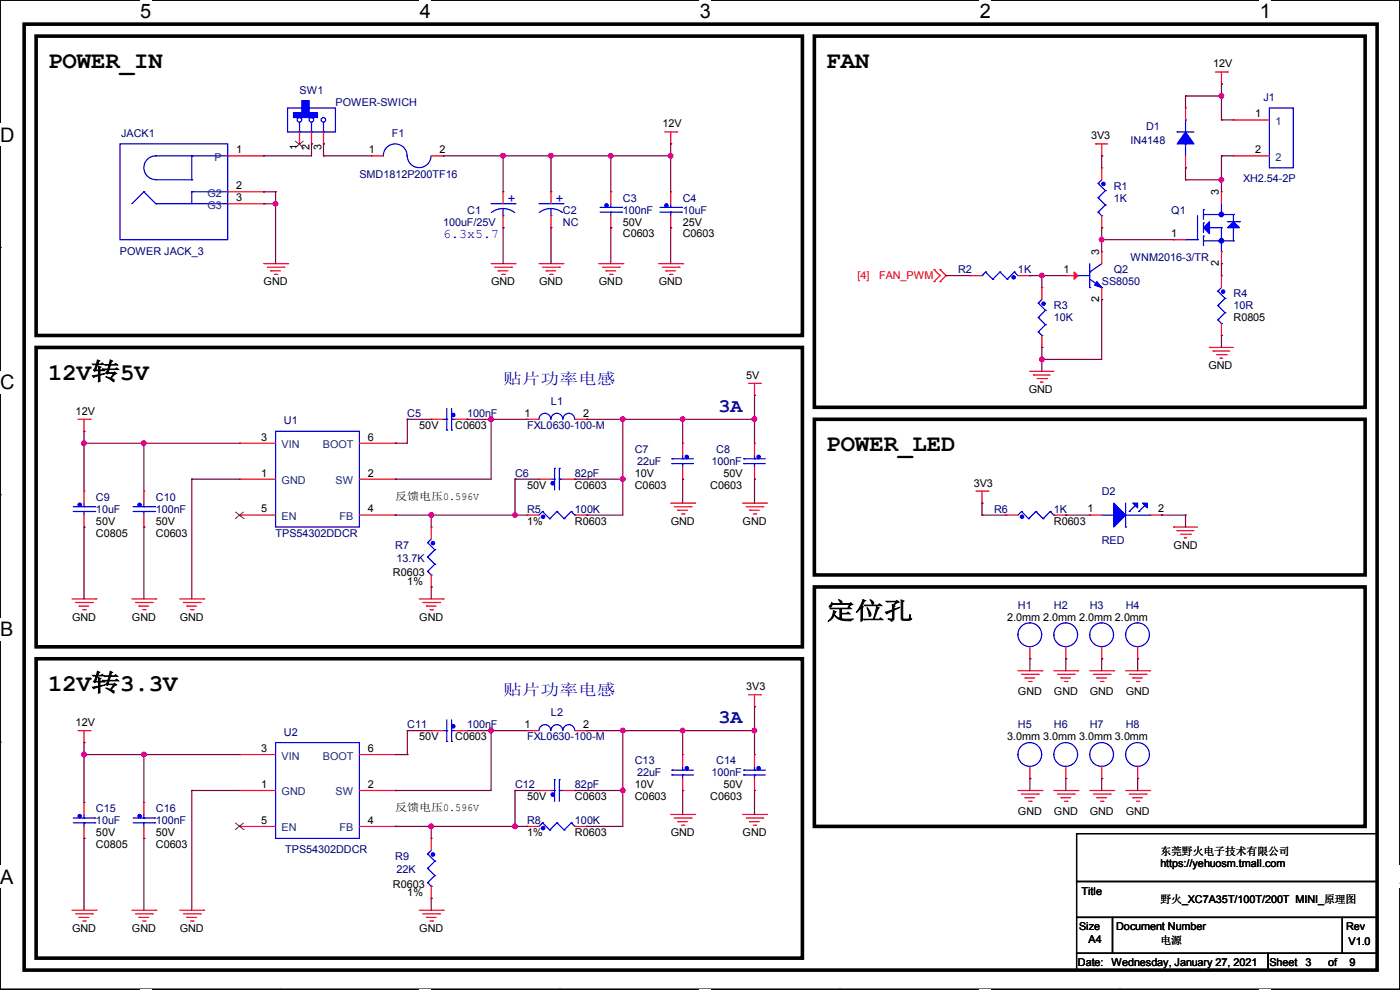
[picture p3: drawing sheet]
<svg xmlns="http://www.w3.org/2000/svg" width="297mm" height="210mm" viewBox="0 0 297 210" stroke-linecap="round" stroke-linejoin="round" font-family="sans-serif">
<path d="M0 0h297v209.8h-297z" fill="none" stroke="#000" stroke-width=".25"/>
<g fill="#fff">
<path d="M29.7 0h2.4v4.8h-2.4z"/>
<path d="M29.7 209.8h2.4v.2h-2.4z"/>
</g>
<path d="M59.4 0h.1M59.4 209.8h.1" fill="none" stroke="#000" stroke-width=".25"/>
<g fill="#fff">
<path d="M89.1 0h2.3v4.8h-2.3z"/>
<path d="M89.1 209.8h2.3v.2h-2.3z"/>
</g>
<path d="M118.8 0h.1M118.8 209.8h.1" fill="none" stroke="#000" stroke-width=".25"/>
<g fill="#fff">
<path d="M148.5 0h2.3v4.8h-2.3z"/>
<path d="M148.5 209.8h2.3v.2h-2.3z"/>
</g>
<path d="M178.2 0h.1M178.2 209.8h.1" fill="none" stroke="#000" stroke-width=".25"/>
<g fill="#fff">
<path d="M207.9 0h2.3v4.8h-2.3z"/>
<path d="M207.9 209.8h2.3v.2h-2.3z"/>
</g>
<path d="M237.6 0h.1M237.6 209.8h.1" fill="none" stroke="#000" stroke-width=".25"/>
<g fill="#fff">
<path d="M267.3 0h2.3v4.8h-2.3z"/>
<path d="M267.3 209.8h2.3v.2h-2.3z"/>
<path d="M0 26.2h3.1v4.8h-3.1z"/>
<path d="M0 78.7h3.1v4.7h-3.1z"/>
</g>
<path d="M0 52.5h.1M297 52.5h.1" fill="none" stroke="#000" stroke-width=".25"/>
<path d="M0 131.1h2.9v4.8h-2.9z" fill="#fff"/>
<path d="M0 104.9h.1M297 104.9h.1" fill="none" stroke="#000" stroke-width=".25"/>
<g fill="#fff">
<path d="M0 183.6h2.9v4.7h-2.9z"/>
<path d="M296.9 183.6h.1v4.7h-.1z"/>
</g>
<path d="M0 157.4h.1M297 157.4h.1M228.4 176.8h63.7v10.2h-63.7zM228.4 187h63.7v7.6h-63.7zM228.4 194.6h7.6v7.6h-7.6zM236 194.6h48.8v7.6h-48.8zM284.8 194.6h7.3v7.6h-7.3zM228.4 202.2h40.6v3.6h-40.6zM269 202.2h23.1v3.6h-23.1z" fill="none" stroke="#000" stroke-width=".25"/>
<path d="M5.1 5.1h287v200.7h-287zM7.7 7.7h162.5v63.5h-162.5zM172.8 7.7h116.8v78.7h-116.8zM7.7 73.7h162.5v63.5h-162.5zM172.8 88.9h116.8v33.1h-116.8zM7.7 139.7h162.5v63.5h-162.5zM172.8 124.5h116.8v50.8h-116.8z" fill="none" stroke="#000" stroke-width=".76"/>
<g fill="none" stroke="#f00" stroke-width=".25">
<path d="M257.9 15.3h2.5M259.1 17.8h.1M259.1 15.3v2.5M260.4 15.3h.1M48.3 33.1h7.6M55.9 33.1h.1M63.5 30.5h.1M63.5 28v2.5M66.1 30.5h.1M66.1 28v2.5M68.6 30.5h.1M68.6 28v2.5"/>
<path d="M78.8 33.1h.1M78.8 33.1h2.5M91.5 33.1h2.5M94 33.1h.1M141 28h2.6M142.3 30.5h.1M142.3 28v2.5M143.6 28h.1M232.5 30.5h.1M232.5 30.5h2.5M233.7 33.1h.1M233.7 35.6h.1"/>
<path d="M233.7 30.5v2.6M233.7 35.6v2.5M251.5 35.6h.1M251.5 22.9h.1M251.5 22.9v2.5M251.5 33.1v2.5M261.7 25.4h.1M261.7 33.1h.1M261.7 25.4h7.6M261.7 33.1h7.6M48.3 40.7h7.6M48.3 43.2h7.6"/>
<path d="M55.9 40.7h.1M55.9 43.2h.1M55.9 55.9h5.1M56.7 56.7h3.5M57.4 57.4h.1M57.4 57.4h2.1M58.2 58.2h.5M58.7 58.2h.1M60.2 56.7h.1M61 55.9h.1M104.2 55.9h5.1M104.9 56.7h3.6"/>
<path d="M105.7 57.4h.1M105.7 57.4h2M106.5 58.2h.5M106.7 40.7h.1M106.7 48.3h.1M106.7 40.7v2.5M106.7 45.8v2.5M107 58.2h.1M108.5 56.7h.1M109.3 55.9h.1M114.3 55.9h5.1M115.1 56.7h3.6"/>
<path d="M115.9 57.4h.1M115.9 57.4h2M116.6 58.2h.5M116.9 40.7h.1M116.9 48.3h.1M116.9 40.7v2.5M116.9 45.8v2.5M117.1 58.2h.1M118.7 56.7h.1M119.4 55.9h.1M127 55.9h5.1M127.8 56.7h3.6"/>
<path d="M128.6 57.4h.1M128.6 57.4h2M129.3 58.2h.5M129.6 40.7h.1M129.6 48.3h.1M129.6 40.7v2.5M129.6 45.8v2.5M129.8 58.2h.1M131.4 56.7h.1M132.1 55.9h.1M139.7 55.9h5.1M140.5 56.7h3.6"/>
<path d="M141.3 57.4h.1M141.3 57.4h2M142 58.2h.5M142.3 40.7h.1M142.3 48.3h.1M142.3 40.7v2.5M142.3 45.8v2.5M142.5 58.2h.1M144.1 56.7h.1M144.8 55.9h.1M198.2 59.7h.1M198.2 57.2h.1"/>
<path d="M198.2 57.2l1.2 1.3-1.2 1.2M199.4 57.2h.1M199.4 59.7h.1M199.4 57.2l1.3 1.3-1.3 1.2M205.8 58.5h.1M205.8 58.5h2.5M215.9 58.5h2.6M218.5 58.5h.1M226.1 58.5h.1M226.1 58.5h2.5M233.7 48.3h.1M233.7 53.4h.1"/>
<path d="M233.7 45.8v2.5M233.7 53.4v2.5M249 50.8h.1M249 50.8h2.5M259.1 58.5h.1M259.1 40.7h.1M259.1 55.9h.1M259.1 40.7v2.5M259.1 53.4v2.5M259.1 58.5v2.5M218.5 78.8h.1M218.5 78.8h5.1"/>
<path d="M219.2 79.5h.1M219.2 79.5h3.6M221 61h.1M221 73.7h.1M221 61v2.5M221 71.2v2.5M233.7 63.5h.1M233.7 61v2.5M256.6 73.7h.1M256.6 73.7h5.1M257.3 74.5h.1M257.3 74.5h3.6"/>
<path d="M258.1 75.2h2M258.9 76h.1M258.9 76h.5M259.1 71.2h.1M259.1 68.6v2.6M260.1 75.2h.1M16.6 88.9h2.5M17.8 91.5h.1M17.8 88.9v2.6M19.1 88.9h.1M50.8 94h.1M50.8 94h7.7"/>
<path d="M76.2 94h7.7M83.9 94h.1M91.5 88.9h.1M91.5 88.9h2.5M96.6 88.9h2.5M99.1 88.9h.1M111.8 88.9h.1M111.8 88.9h2.5M122 88.9h2.5M124.5 88.9h.1M144.8 94h.1M144.8 94v2.6"/>
<path d="M144.8 99.1v2.5M158.8 81.3h2.5M160.1 83.9h.1M160.1 94h.1M160.1 81.3v2.6M160.1 94v2.6M160.1 99.1v2.5M161.3 81.3h.1M220 80.3h2M220.8 81.1h.1M220.8 81.1h.5M222 80.3h.1"/>
<path d="M17.8 104.2h.1M17.8 111.8h.1M17.8 104.2v2.5M17.8 109.3v2.5M30.5 104.2h.1M30.5 111.8h.1M30.5 104.2v2.5M30.5 109.3v2.5M50.8 101.6h.1M50.8 109.3h.1M50.8 109.3h7.7M50.8 101.6h7.7"/>
<path d="M76.2 109.3h7.7M76.2 101.6h7.7M83.9 109.3h.1M83.9 101.6h.1M91.5 111.8h.1M91.5 111.8v2.5M111.8 109.3h.1M111.8 109.3h2.5M114.3 101.6h.1M114.3 101.6h2.6M119.4 101.6h2.6M122 101.6h.1"/>
<path d="M122 109.3h2.5M124.5 109.3h.1M142.3 106.7h5.1M143 107.5h3.6M143.8 108.2h.1M143.8 108.2h2M144.6 109h.5M144.8 101.6h.1M145.1 109h.1M146.6 107.5h.1M147.4 106.7h.1M157.5 106.7h5.1"/>
<path d="M158.3 107.5h3.5M159 108.2h.1M159 108.2h2.1M159.8 109h.5M160.1 101.6h.1M160.3 109h.1M161.8 107.5h.1M162.6 106.7h.1M207.1 104.2h2.5M208.3 106.7h.1M208.3 104.2v2.5M209.6 104.2h.1"/>
<path d="M213.4 109.3h.1M213.4 109.3h2.5M223.6 109.3h2.5M226.1 109.3h.1M231.2 109.3h.1M231.2 109.3h2.5M243.9 109.3h2.5M246.4 109.3h.1M249 111.8h.1M249 111.8h5M249.7 112.6h.1M249.7 112.6h3.6"/>
<path d="M250.5 113.3h2M251.2 114.1h.1M251.2 114.1h.6M252.5 113.3h.1M15.3 127h5.1M16 127.8h3.6M16.8 128.6h.1M16.8 128.6h2M17.6 129.3h.5M18.1 129.3h.1M19.6 127.8h.1M20.4 127h.1"/>
<path d="M28 127h5.1M28.7 127.8h3.6M29.5 128.6h.1M29.5 128.6h2M30.3 129.3h.5M30.8 129.3h.1M32.3 127.8h.1M33.1 127h.1M38.1 127h5.1M38.9 127.8h3.6M39.7 128.6h.1M39.7 128.6h2"/>
<path d="M40.4 129.3h.5M40.9 129.3h.1M42.5 127.8h.1M43.2 127h.1M88.9 127h5.1M89.7 127.8h3.6M90.5 128.6h.1M90.5 128.6h2M91.2 129.3h.5M91.5 124.5h.1M91.5 122v2.5M91.7 129.3h.1"/>
<path d="M93.3 127.8h.1M94 127h.1M218.5 139.7h.1M218.5 137.2v2.5M226.1 139.7h.1M226.1 137.2v2.5M233.7 139.7h.1M233.7 137.2v2.5M241.3 139.7h.1M241.3 137.2v2.5M16.6 155h2.5M17.8 157.5h.1"/>
<path d="M17.8 155v2.5M19.1 155h.1M91.5 155h.1M91.5 155h2.5M96.6 155h2.5M99.1 155h.1M111.8 155h.1M111.8 155h2.5M122 155h2.5M124.5 155h.1M158.8 147.4h2.5M160.1 149.9h.1"/>
<path d="M160.1 147.4v2.5M161.3 147.4h.1M215.9 142.3h5.1M216.7 143h3.6M217.5 143.8h.1M217.5 143.8h2M218.2 144.6h.5M218.7 144.6h.1M220.3 143h.1M221 142.3h.1M223.6 142.3h5M224.3 143h3.6"/>
<path d="M225.1 143.8h.1M225.1 143.8h2M225.8 144.6h.6M226.4 144.6h.1M227.9 143h.1M228.6 142.3h.1M231.2 142.3h5.1M231.9 143h3.6M232.7 143.8h.1M232.7 143.8h2M233.5 144.6h.5M234 144.6h.1"/>
<path d="M235.5 143h.1M236.3 142.3h.1M238.8 142.3h5.1M239.6 143h3.5M240.3 143.8h.1M240.3 143.8h2.1M241.1 144.6h.5M241.6 144.6h.1M243.1 143h.1M243.9 142.3h.1M17.8 170.2h.1M17.8 177.8h.1"/>
<path d="M17.8 170.2v2.6M17.8 175.3v2.5M30.5 170.2h.1M30.5 177.8h.1M30.5 170.2v2.6M30.5 175.3v2.5M50.8 167.7h.1M50.8 160.1h.1M50.8 175.3h.1M50.8 167.7h7.7M50.8 160.1h7.7M50.8 175.3h7.7"/>
<path d="M76.2 167.7h7.7M76.2 160.1h7.7M76.2 175.3h7.7M83.9 175.3h.1M83.9 167.7h.1M83.9 160.1h.1M91.5 177.8h.1M91.5 177.8v2.6M111.8 175.3h.1M111.8 175.3h2.5M114.3 167.7h.1M114.3 167.7h2.6"/>
<path d="M119.4 167.7h2.6M122 167.7h.1M122 175.3h2.5M124.5 175.3h.1M142.3 172.8h5.1M143 173.5h3.6M143.8 174.3h.1M143.8 174.3h2M144.6 175h.5M144.8 160.1h.1M144.8 167.7h.1M144.8 160.1v2.5"/>
<path d="M144.8 165.1v2.6M145.1 175h.1M146.6 173.5h.1M147.4 172.8h.1M157.5 172.8h5.1M158.3 173.5h3.5M159 174.3h.1M159 174.3h2.1M159.8 175h.5M160.1 160.1h.1M160.1 167.7h.1M160.1 160.1v2.5"/>
<path d="M160.1 165.1v2.6M160.3 175h.1M161.8 173.5h.1M162.6 172.8h.1M215.9 167.7h5.1M216.7 168.4h3.6M217.5 169.2h.1M217.5 169.2h2M218.2 170h.5M218.5 165.1h.1M218.5 162.6v2.5M218.7 170h.1"/>
<path d="M220.3 168.4h.1M221 167.7h.1M223.6 167.7h5M224.3 168.4h3.6M225.1 169.2h.1M225.1 169.2h2M225.8 170h.6M226.1 165.1h.1M226.1 162.6v2.5M226.4 170h.1M227.9 168.4h.1M228.6 167.7h.1"/>
<path d="M231.2 167.7h5.1M231.9 168.4h3.6M232.7 169.2h.1M232.7 169.2h2M233.5 170h.5M233.7 165.1h.1M233.7 162.6v2.5M234 170h.1M235.5 168.4h.1M236.3 167.7h.1M238.8 167.7h5.1M239.6 168.4h3.5"/>
<path d="M240.3 169.2h.1M240.3 169.2h2.1M241.1 170h.5M241.3 165.1h.1M241.3 162.6v2.5M241.6 170h.1M243.1 168.4h.1M243.9 167.7h.1M15.3 193.1h5.1M16 193.8h3.6M16.8 194.6h.1M16.8 194.6h2"/>
<path d="M17.6 195.4h.5M18.1 195.4h.1M19.6 193.8h.1M20.4 193.1h.1M28 193.1h5.1M28.7 193.8h3.6M29.5 194.6h.1M29.5 194.6h2M30.3 195.4h.5M30.8 195.4h.1M32.3 193.8h.1M33.1 193.1h.1"/>
<path d="M38.1 193.1h5.1M38.9 193.8h3.6M39.7 194.6h.1M39.7 194.6h2M40.4 195.4h.5M40.9 195.4h.1M42.5 193.8h.1M43.2 193.1h.1M88.9 193.1h5.1M89.7 193.8h3.6M90.5 194.6h.1M90.5 194.6h2"/>
<path d="M91.2 195.4h.5M91.5 190.5h.1M91.5 188v2.5M91.7 195.4h.1M93.3 193.8h.1M94 193.1h.1"/>
</g>
<g fill="none" stroke="#00f" stroke-width=".25">
<path d="M25.4 30.5h22.9v20.3h-22.9zM33.1 38.1h7.6M40.7 38.1h.1M40.7 33.1h.1M40.7 33.1v5M48.3 33.1h-15.2a2.52 2.52 0 0 0-2.6 2.5 2.52 2.52 0 0 0 2.6 2.5M48.3 33.1h.1M61 22.9h10.2v5.1h-10.2zM63.5 28h.1M63.5 26v2M66.1 28h.1M66.1 26v2"/>
<path d="M68.6 28h.1M68.6 26v2M81.3 33.1a2.52 2.52 0 0 1 2.5-2.6 2.52 2.52 0 0 1 2.6 2.6M86.4 33.1a2.52 2.52 0 0 0 2.5 2.5 2.52 2.52 0 0 0 2.5-2.5M233 38.9h.1M233 38.9l1.5 1.5M233.7 38.1l-.7 .8M249.7 28h.1M249.7 28h3.6M251.5 30.5h.1M251.5 25.4h.1M251.5 25.4v2.6"/>
<path d="M251.5 30.5v2.6M269.3 22.9h5.1v12.7h-5.1zM30.5 40.7h.1M30.5 40.7l-2.5 2.5M30.5 40.7l2.6 2.5M33.1 43.2h.1M33.1 43.2h15.2M40.7 40.7h.1M40.7 40.7v2.5M40.7 40.7h7.6M48.3 43.2h.1M48.3 40.7h.1"/>
<path d="M104.2 43.2h5.1M106.7 45.8h.1M106.7 44.2l1.6 .4 .9 .5M106.7 44.2l-1 .2-1.5 .7M106.7 44.2v1.6M109.3 43.2h.1M114.3 43.2h5.1M116.9 45.8h.1M116.9 44.2l1.5 .4 .9 .5M116.9 44.2l-1.1 .2-1.4 .7M116.9 44.2v1.6M119.4 43.2h.1"/>
<path d="M127.3 45h4.6M127.3 44h4.6M129.6 45h.1M129.6 44h.1M129.6 43.2v.8M129.6 45v.8M131.9 45h.1M131.9 44h.1M140 45h4.6M140 44h4.6M142.3 45h.1M142.3 44h.1"/>
<path d="M142.3 43.2v.8M142.3 45v.8M144.6 45h.1M144.6 44h.1M208.3 58.5h.1M209.1 57.7h.1M209.1 57.7l1.5 1.5M209.1 57.7l-.8 .8M210.6 59.2h.1M212.1 57.7h.1M212.1 57.7l1.6 1.5M212.1 57.7l-1.5 1.5"/>
<path d="M213.7 59.2h.1M215.2 57.7h.1M215.2 57.7l.7 .8M215.2 57.7l-1.5 1.5M228.6 58.5h.1M228.6 58.5h2.6M231.2 57.7h.1M231.2 59.2l2.5 1.8M231.2 55.9v5.1M233 42h.1M233 45h.1M233 42l1.5 1.5"/>
<path d="M233 45l.7 .8M233.7 45.8h.1M233.7 55.9l-2.5 1.8M234.5 40.4h.1M234.5 43.5h.1M234.5 43.5l-1.5 1.5M234.5 40.4l-1.5 1.6M251.5 50.8h.1M251.5 50.8h2.5M254 50.8h.1M254 45.8v5M255.3 50.1h.1"/>
<path d="M255.3 47.3h.1M255.3 44.5h.1M255.3 45.5h.1M255.3 44.5v2M255.3 47.3v2M255.3 50.1v2M255.3 51.1h6.4M255.3 45.5h6.4M256.6 48.3h2.5M259.1 45.5h.1M259.1 48.3h.1M259.1 53.4h.1"/>
<path d="M259.1 43.2v2.3M259.1 48.3v5.1M260.4 47h2.5M261.7 51.1h.1M261.7 48.3h.1M261.7 45.5h.1M261.7 45.5v1.5M261.7 48.3v2.8M262.9 47h.1M220.3 64.3h.1M220.3 67.4h.1M220.3 70.4h.1"/>
<path d="M220.3 64.3l1.5 1.5M220.3 67.4l1.5 1.5M220.3 70.4l.7 .8M221 71.2h.1M221 63.5l-.7 .8M221.8 65.8h.1M221.8 68.9h.1M221.8 65.8l-1.5 1.6M221.8 68.9l-1.5 1.5M231.2 61h.1M233.7 61h.1M258.4 61.8h.1"/>
<path d="M258.4 64.8h.1M258.4 67.9h.1M258.4 61.8l1.5 1.5M258.4 64.8l1.5 1.5M258.4 67.9l.7 .7M259.1 68.6h.1M259.1 61l-.7 .8M259.9 63.3h.1M259.9 66.3h.1M259.9 63.3l-1.5 1.5M259.9 66.3l-1.5 1.6M58.5 91.5h17.7v20.3h-17.7z"/>
<path d="M94 88.9h.8M94.8 91.2h.1M94.8 88.9h.1M94.8 86.7v4.5M95.8 91.2h.1M95.8 88.9h.1M95.8 86.7v4.5M95.8 88.9h.8M114.3 88.9a1.25 1.25 0 0 1 1.3-1.2 1.25 1.25 0 0 1 1.2 1.2M116.9 88.9a1.25 1.25 0 0 1 1.2-1.2 1.25 1.25 0 0 1 1.3 1.2M117.6 99.4h.1M117.6 99.4v4.5"/>
<path d="M118.7 99.4h.1M118.7 99.4v4.5M119.4 88.9a1.25 1.25 0 0 1 1.3-1.2 1.25 1.25 0 0 1 1.2 1.2M142.5 98.3h.1M142.5 97.3h.1M142.5 98.3h4.6M142.5 97.3h4.6M144.8 98.3h.1M144.8 97.3h.1M144.8 96.6v.7M144.8 98.3v.8M157.8 98.3h.1"/>
<path d="M157.8 97.3h.1M157.8 98.3h4.5M157.8 97.3h4.5M160.1 98.3h.1M160.1 97.3h.1M160.1 96.6v.7M160.1 98.3v.8M15.5 108.5h4.6M15.5 107.5h4.6M17.8 108.5h.1M17.8 107.5h.1M17.8 106.7v.8"/>
<path d="M17.8 108.5v.8M20.1 108.5h.1M20.1 107.5h.1M28.2 108.5h4.6M28.2 107.5h4.6M30.5 108.5h.1M30.5 107.5h.1M30.5 106.7v.8M30.5 108.5v.8M32.8 108.5h.1M32.8 107.5h.1M90.7 115.1h.1"/>
<path d="M90.7 118.2h.1M90.7 115.1l1.5 1.5M90.7 118.2l1.5 1.5M91.5 114.3l-.8 .8M92.2 116.6h.1M92.2 119.7h.1M92.2 116.6l-1.5 1.6M92.2 119.7l-1.5 1.5M115.1 108.5h.1M115.1 108.5l-.8 .8M115.1 108.5l1.5 1.5M116.6 110h.1"/>
<path d="M116.9 101.6h.7M117.6 101.6h.1M118.2 108.5h.1M118.2 108.5l-1.6 1.5M118.2 108.5l1.5 1.5M118.7 101.6h.1M118.7 101.6h.7M119.7 110h.1M121.2 108.5h.1M121.2 108.5l-1.5 1.5M121.2 108.5l.8 .8M122 109.3h.1"/>
<path d="M216.7 108.5h.1M216.7 108.5l-.8 .8M216.7 108.5l1.5 1.5M218.2 110h.1M219.8 108.5h.1M219.8 108.5l-1.6 1.5M219.8 108.5l1.5 1.5M221.3 110h.1M222.8 108.5h.1M222.8 108.5l-1.5 1.5M222.8 108.5l.8 .8M223.6 109.3h.1"/>
<path d="M233.7 109.3h2.6M236.3 109.3h.1M238.8 111.8h.1M238.8 106.7v5.1M238.8 109.3h5.1M239.6 108.5h.1M240.8 107.2l-1.2 1.3M241.6 108.5h.1M242.9 107.2l-1.3 1.3M243.9 109.3h.1M90.7 121.2h.1M90.7 121.2l.8 .8"/>
<path d="M91.5 122h.1M58.5 157.5h17.7v20.3h-17.7zM94 155h.8M94.8 157.3h.1M94.8 155h.1M94.8 152.7v4.6M95.8 157.3h.1M95.8 155h.1M95.8 152.7v4.6M95.8 155h.8M114.3 155a1.25 1.25 0 0 1 1.3-1.3 1.25 1.25 0 0 1 1.2 1.3M116.9 155a1.25 1.25 0 0 1 1.2-1.3 1.25 1.25 0 0 1 1.3 1.3"/>
<path d="M119.4 155a1.25 1.25 0 0 1 1.3-1.3 1.25 1.25 0 0 1 1.2 1.3M15.5 174.5h4.6M15.5 173.5h4.6M17.8 174.5h.1M17.8 173.5h.1M17.8 172.8v.7M17.8 174.5v.8M20.1 174.5h.1M20.1 173.5h.1M28.2 174.5h4.6M28.2 173.5h4.6M30.5 174.5h.1"/>
<path d="M30.5 173.5h.1M30.5 172.8v.7M30.5 174.5v.8M32.8 174.5h.1M32.8 173.5h.1M115.1 174.5h.1M115.1 174.5l-.8 .8M115.1 174.5l1.5 1.6M116.6 176.1h.1M116.9 167.7h.7M117.6 165.4h.1M117.6 167.7h.1"/>
<path d="M117.6 165.4v4.6M118.2 174.5h.1M118.2 174.5l-1.6 1.6M118.2 174.5l1.5 1.6M118.7 165.4h.1M118.7 167.7h.1M118.7 165.4v4.6M118.7 167.7h.7M119.7 176.1h.1M121.2 174.5h.1M121.2 174.5l-1.5 1.6M121.2 174.5l.8 .8"/>
<path d="M122 175.3h.1M142.5 164.4h.1M142.5 163.4h.1M142.5 164.4h4.6M142.5 163.4h4.6M144.8 164.4h.1M144.8 163.4h.1M144.8 162.6v.8M144.8 164.4v.7M157.8 164.4h.1M157.8 163.4h.1M157.8 164.4h4.5"/>
<path d="M157.8 163.4h4.5M160.1 164.4h.1M160.1 163.4h.1M160.1 162.6v.8M160.1 164.4v.7M90.7 181.1h.1M90.7 184.2h.1M90.7 187.2h.1M90.7 181.1l1.5 1.6M90.7 184.2l1.5 1.5M90.7 187.2l.8 .8M91.5 188h.1"/>
<path d="M91.5 180.4l-.8 .7M92.2 182.7h.1M92.2 185.7h.1M92.2 182.7l-1.5 1.5M92.2 185.7l-1.5 1.5"/>
<circle cx="63.5" cy="25.4" r=".49"/>
<circle cx="66.1" cy="25.4" r=".49"/>
<circle cx="68.6" cy="25.4" r=".49"/>
<circle cx="218.5" cy="134.6" r="2.52"/>
<circle cx="226.1" cy="134.6" r="2.52"/>
<circle cx="233.7" cy="134.6" r="2.52"/>
<circle cx="241.3" cy="134.6" r="2.52"/>
<circle cx="218.5" cy="160" r="2.52"/>
<circle cx="226.1" cy="160" r="2.52"/>
<circle cx="233.7" cy="160" r="2.52"/>
<circle cx="241.3" cy="160" r="2.52"/>
</g>
<g fill="#00f" stroke="#00f" stroke-width=".25">
<path d="M236.3 106.7l2.5 2.6-2.5 2.5z"/>
<path d="M240.3 106.7h1v1z"/>
<path d="M242.4 106.7h1v1z"/>
<path d="M232.7 59.7l1 1.3-1.5-.5z"/>
<path d="M255.3 48.3l1.3-1.3v2.6z"/>
<path d="M261.7 47l1.2 1.3h-2.5z"/>
<path d="M62.3 23.9h5.1v1h-5.1z" fill-rule="evenodd"/>
<path d="M64.1 21.4h1.5v2.5h-1.5z" fill-rule="evenodd"/>
<path d="M251.5 28l1.8 2.5h-3.6z" fill-rule="evenodd"/>
<circle cx="16.9" cy="107.1" r=".36"/>
<circle cx="145.7" cy="96.9" r=".36"/>
<circle cx="91.8" cy="181.3" r=".36"/>
<circle cx="96.2" cy="154.1" r=".36"/>
<circle cx="29.6" cy="173.1" r=".36"/>
<circle cx="29.6" cy="107.1" r=".36"/>
<circle cx="221.4" cy="64.4" r=".36"/>
<circle cx="160.9" cy="163" r=".36"/>
<circle cx="117.2" cy="168.6" r=".36"/>
<circle cx="128.7" cy="43.6" r=".36"/>
<circle cx="160.9" cy="96.9" r=".36"/>
<circle cx="115.2" cy="109.6" r=".36"/>
<circle cx="216.8" cy="109.6" r=".36"/>
<circle cx="96.2" cy="88" r=".36"/>
<circle cx="115.2" cy="175.7" r=".36"/>
<circle cx="234.1" cy="39" r=".36"/>
<circle cx="145.7" cy="163" r=".36"/>
<circle cx="215" cy="58.8" r=".36"/>
<circle cx="141.4" cy="43.6" r=".36"/>
<circle cx="117.2" cy="102.5" r=".36"/>
<circle cx="91.8" cy="115.2" r=".36"/>
<circle cx="259.5" cy="61.9" r=".36"/>
<circle cx="259.1" cy="45.5" r=".49"/>
<circle cx="259.1" cy="51.1" r=".49"/>
<circle cx="16.9" cy="173.1" r=".36"/>
</g>
<path d="M62.6 31.3h.1M62.6 29.9l1.8 1.4M64.4 31.3h.1M64.4 29.9l-1.8 1.4M49.9 110h.1M49.9 108.6l1.8 1.4M51.7 110h.1M51.7 108.6l-1.8 1.4M49.9 176h.1M49.9 174.5l1.8 1.5M51.7 176h.1M51.7 174.5l-1.8 1.5" fill="none" stroke="#804000" stroke-width=".21"/>
<path d="M227.9 57.7l.7 .8-.7 .7z" fill="#f00" stroke="#f00" stroke-width=".25"/>
<g fill="none" stroke="#800040" stroke-width=".25">
<path d="M259.1 17.8h.1M259.1 17.8v7.6M55.9 33.1h.1M66.1 30.5h.1M66.1 30.5v2.6h-10.2M68.6 33.1h.1M68.6 30.5h.1M68.6 33.1h10.2M68.6 30.5v2.6M94 33.1h.1M94 33.1h48.3M106.7 33.1h.1"/>
<path d="M106.7 33.1v7.6M116.9 33.1h.1M116.9 33.1v7.6M129.6 33.1h.1M129.6 33.1v7.6M142.3 30.5h.1M142.3 33.1h.1M142.3 30.5v10.2M233.7 33.1h.1M233.7 33.1v2.5M251.5 35.6h.1M251.5 38.1h.1"/>
<path d="M251.5 20.4h.1M251.5 20.4v2.5M251.5 35.6v2.5M251.5 38.1h7.6M251.5 20.4h7.6M259.1 33.1h.1M259.1 38.1h.1M259.1 20.4h.1M259.1 25.4h.1M259.1 33.1h2.6M259.1 33.1v7.6M259.1 25.4h2.6"/>
<path d="M55.9 40.7h.1M55.9 43.2h.1M55.9 40.7h2.6M55.9 43.2h2.6M58.5 40.7h.1M58.5 43.2h.1M58.5 40.7v15.2M106.7 48.3h.1M106.7 48.3v7.6M116.9 48.3h.1M116.9 48.3v7.6M129.6 48.3h.1"/>
<path d="M129.6 48.3v7.6M142.3 48.3h.1M142.3 48.3v7.6M200.7 58.5h.1M200.7 58.5h5.1M218.5 58.5h.1M218.5 58.5h7.6M221 58.5h.1M221 58.5v2.5M233.7 50.8h.1M233.7 48.3h.1M233.7 48.3v5.1"/>
<path d="M233.7 50.8h15.3M259.1 55.9h.1M259.1 55.9v2.6M221 73.7h.1M221 76.2h.1M221 73.7v5.1M233.7 63.5h.1M233.7 63.5v12.7h-12.7M259.1 71.2h.1M259.1 71.2v2.5M17.8 91.5h.1M17.8 94h.1"/>
<path d="M17.8 91.5v12.7M17.8 94h33M30.5 94h.1M30.5 94v10.2M83.9 94h.1M86.4 88.9h.1M86.4 88.9v5.1h-2.5M86.4 88.9h5.1M99.1 88.9h.1M99.1 88.9h12.7M104.2 88.9h.1M104.2 88.9v12.7h-20.3"/>
<path d="M124.5 88.9h.1M124.5 88.9h35.6M132.1 88.9h.1M132.1 88.9v20.4h-7.6M144.8 88.9h.1M144.8 88.9v5.1M160.1 83.9h.1M160.1 88.9h.1M160.1 83.9v10.1M17.8 111.8h.1M17.8 111.8v15.2M30.5 111.8h.1"/>
<path d="M30.5 111.8v15.2M40.7 101.6h.1M40.7 101.6v25.4M40.7 101.6h10.1M83.9 101.6h.1M83.9 109.3h.1M83.9 109.3h27.9M91.5 109.3h.1M91.5 109.3v2.5M109.3 101.6h.1M109.3 109.3h.1M109.3 101.6v7.7"/>
<path d="M109.3 101.6h5M122 101.6h.1M122 101.6h10.1M124.5 109.3h.1M132.1 101.6h.1M144.8 101.6h.1M144.8 101.6v5.1M160.1 101.6h.1M160.1 101.6v5.1M208.3 106.7h.1M208.3 109.3h.1M208.3 106.7v2.6"/>
<path d="M208.3 109.3h5.1M226.1 109.3h.1M226.1 109.3h5.1M246.4 109.3h.1M246.4 109.3h5.1M251.5 109.3h.1M251.5 109.3v2.5M91.5 124.5h.1M91.5 124.5v2.5M218.5 139.7h.1M218.5 139.7v2.6M226.1 139.7h.1"/>
<path d="M226.1 139.7v2.6M233.7 139.7h.1M233.7 139.7v2.6M241.3 139.7h.1M241.3 139.7v2.6M17.8 157.5h.1M17.8 157.5v12.7M86.4 155h.1M86.4 155h5.1M86.4 155v5.1M99.1 155h.1M99.1 155h12.7"/>
<path d="M104.2 155h.1M104.2 155v12.7h-20.3M124.5 155h.1M124.5 155h35.6M132.1 155h.1M132.1 155v20.3h-7.6M144.8 155h.1M144.8 155v5.1M160.1 149.9h.1M160.1 155h.1M160.1 149.9v10.2M17.8 177.8h.1"/>
<path d="M17.8 160.1h.1M17.8 160.1h33M17.8 177.8v15.3M30.5 160.1h.1M30.5 177.8h.1M30.5 160.1v10.1M30.5 177.8v15.3M40.7 167.7h.1M40.7 167.7h10.1M40.7 167.7v25.4M83.9 167.7h.1M83.9 175.3h.1"/>
<path d="M83.9 160.1h2.5M83.9 175.3h27.9M86.4 160.1h.1M91.5 175.3h.1M91.5 175.3v2.5M109.3 167.7h.1M109.3 167.7h5M109.3 167.7v7.6M111.8 175.3h.1M122 167.7h.1M122 167.7h10.1M124.5 175.3h.1"/>
<path d="M132.1 167.7h.1M144.8 167.7h.1M144.8 167.7v5.1M160.1 167.7h.1M160.1 167.7v5.1M218.5 165.1h.1M218.5 165.1v2.6M226.1 165.1h.1M226.1 165.1v2.6M233.7 165.1h.1M233.7 165.1v2.6M241.3 165.1h.1"/>
<path d="M241.3 165.1v2.6M91.5 190.5h.1M91.5 190.5v2.6"/>
</g>
<g fill="#f0f" stroke="#f0f" stroke-width=".25">
<circle cx="58.4" cy="43.2" r=".49"/>
<circle cx="142.3" cy="33" r=".49"/>
<circle cx="129.6" cy="33" r=".49"/>
<circle cx="116.9" cy="33" r=".49"/>
<circle cx="106.7" cy="33" r=".49"/>
<circle cx="30.5" cy="160" r=".49"/>
<circle cx="104.2" cy="155" r=".49"/>
<circle cx="160" cy="155" r=".49"/>
<circle cx="144.8" cy="155" r=".49"/>
<circle cx="91.5" cy="175.3" r=".49"/>
<circle cx="17.8" cy="160" r=".49"/>
<circle cx="109.2" cy="175.3" r=".49"/>
<circle cx="132.1" cy="167.7" r=".49"/>
<circle cx="132.1" cy="155" r=".49"/>
<circle cx="221" cy="76.2" r=".49"/>
<circle cx="233.7" cy="50.8" r=".49"/>
<circle cx="259.1" cy="38.1" r=".49"/>
<circle cx="30.5" cy="94" r=".49"/>
<circle cx="104.2" cy="88.9" r=".49"/>
<circle cx="160" cy="88.9" r=".49"/>
<circle cx="144.8" cy="88.9" r=".49"/>
<circle cx="91.5" cy="109.2" r=".49"/>
<circle cx="17.8" cy="94" r=".49"/>
<circle cx="109.2" cy="109.2" r=".49"/>
<circle cx="132.1" cy="101.6" r=".49"/>
<circle cx="132.1" cy="88.9" r=".49"/>
<circle cx="221" cy="58.4" r=".49"/>
<circle cx="259.1" cy="20.3" r=".49"/>
</g>
<g font-size="5.1">
<text x="10.2" y="14.5">POWER_IN</text>
<text x="175.3" y="14.5">FAN</text>
<text x="10.2" y="80.5">12V转5V</text>
<text x="175.3" y="95.8">POWER_LED</text>
<text x="175.3" y="131.3">定位孔</text>
<text x="10.2" y="146.6">12V转3.3V</text>
</g>
<g font-size="4.2">
<text x="29.7" y="3.9">5</text>
<text x="89.1" y="3.9">4</text>
<text x="148.5" y="3.9">3</text>
<text x="207.9" y="3.9">2</text>
<text x="267.2" y="3.9">1</text>
<text x="0" y="30.1">D</text>
<text x="0" y="82.5">C</text>
<text x="0" y="135">B</text>
<text x="0" y="187.4">A</text>
<text x="297" y="187.4">A</text>
</g>
<g font-size="4.1" fill="#0000a0">
<text x="152.4" y="87.3">3A</text>
<text x="152.4" y="153.3">3A</text>
</g>
<g font-size="3.3" fill="#00f">
<text x="106.7" y="81.4">贴片功率电感</text>
<text x="106.7" y="147.4">贴片功率电感</text>
</g>
<g font-size="2.8" fill="#00f">
<text x="107.7" y="43">+</text>
<text x="117.9" y="43">+</text>
<text x="94" y="50.5">6.3x5.7</text>
</g>
<g font-size="2.3">
<text x="257.4" y="14.3">12V</text>
<text x="140.5" y="27">12V</text>
<text x="231.5" y="29.5">3V3</text>
<text x="266.3" y="24.9">1</text>
<text x="50.1" y="32.5">1</text>
<text x="63.1" y="31.8" transform="rotate(-90 63.1 31.8)">1</text>
<text x="65.7" y="31.8" transform="rotate(-90 65.7 31.8)">2</text>
<text x="68.2" y="31.8" transform="rotate(-90 68.2 31.8)">3</text>
<text x="78.3" y="32.5">1</text>
<text x="93.3" y="32.5">2</text>
<text x="266.3" y="32.5">2</text>
<text x="50.1" y="40.1">2</text>
<text x="258.6" y="41.4" transform="rotate(-90 258.6 41.4)">3</text>
<text x="50.1" y="42.7">3</text>
<text x="132.1" y="47.8">50V</text>
<text x="144.8" y="47.8">25V</text>
<text x="132.1" y="50.4">C0603</text>
<text x="144.8" y="50.4">C0603</text>
<text x="248.5" y="50.3">1</text>
<text x="225.6" y="57.9">1</text>
<text x="233.2" y="54.1" transform="rotate(-90 233.2 54.1)">3</text>
<text x="258.6" y="56.4" transform="rotate(-90 258.6 56.4)">2</text>
<text x="55.9" y="60.5">GND</text>
<text x="104.2" y="60.5">GND</text>
<text x="114.4" y="60.5">GND</text>
<text x="127" y="60.5">GND</text>
<text x="139.8" y="60.5">GND</text>
<text x="233.2" y="64" transform="rotate(-90 233.2 64)">2</text>
<text x="261.7" y="68.2">R0805</text>
<text x="158.3" y="80.3">5V</text>
<text x="218.2" y="83.4">GND</text>
<text x="256.3" y="78.3">GND</text>
<text x="16" y="88">12V</text>
<text x="111.3" y="88.4">1</text>
<text x="123.7" y="88.4">2</text>
<text x="55.4" y="93.5">3</text>
<text x="78" y="93.5">6</text>
<text x="88.9" y="91">50V</text>
<text x="96.6" y="91">C0603</text>
<text x="55.4" y="101.1">1</text>
<text x="78" y="101.1">2</text>
<text x="134.7" y="101.2">10V</text>
<text x="153.5" y="101.2">50V</text>
<text x="83.9" y="106">反馈电压0.596V</text>
<text x="111.8" y="103.7">50V</text>
<text x="122" y="103.7">C0603</text>
<text x="134.7" y="103.7">C0603</text>
<text x="150.7" y="103.7">C0603</text>
<text x="206.6" y="103.2">3V3</text>
<text x="20.4" y="111.3">50V</text>
<text x="20.4" y="113.9">C0805</text>
<text x="33.1" y="111.3">50V</text>
<text x="33.1" y="113.9">C0603</text>
<text x="55.4" y="108.7">5</text>
<text x="78" y="108.7">4</text>
<text x="111.8" y="111.3">1%</text>
<text x="122" y="111.3">R0603</text>
<text x="142.3" y="111.3">GND</text>
<text x="157.5" y="111.3">GND</text>
<text x="223.6" y="111.3">R0603</text>
<text x="230.7" y="108.7">1</text>
<text x="245.7" y="108.7">2</text>
<text x="249" y="116.4">GND</text>
<text x="83.4" y="122.3">R0603</text>
<text x="86.4" y="124">1%</text>
<text x="15.3" y="131.7">GND</text>
<text x="28" y="131.7">GND</text>
<text x="38.1" y="131.7">GND</text>
<text x="88.9" y="131.7">GND</text>
<text x="213.7" y="131.7">2.0mm 2.0mm 2.0mm 2.0mm</text>
<text x="158.3" y="146.4">3V3</text>
<text x="216" y="147.4">GND</text>
<text x="223.6" y="147.4">GND</text>
<text x="231.2" y="147.4">GND</text>
<text x="238.8" y="147.4">GND</text>
<text x="16" y="154">12V</text>
<text x="111.3" y="154.4">1</text>
<text x="123.7" y="154.4">2</text>
<text x="55.4" y="159.5">3</text>
<text x="78" y="159.5">6</text>
<text x="88.9" y="157.1">50V</text>
<text x="96.6" y="157.1">C0603</text>
<text x="213.7" y="157.1">3.0mm 3.0mm 3.0mm 3.0mm</text>
<text x="55.4" y="167.1">1</text>
<text x="78" y="167.1">2</text>
<text x="134.7" y="167.2">10V</text>
<text x="153.5" y="167.2">50V</text>
<text x="83.9" y="172.1">反馈电压0.596V</text>
<text x="111.8" y="169.8">50V</text>
<text x="122" y="169.8">C0603</text>
<text x="134.7" y="169.8">C0603</text>
<text x="150.7" y="169.8">C0603</text>
<text x="216" y="172.8">GND</text>
<text x="223.6" y="172.8">GND</text>
<text x="231.2" y="172.8">GND</text>
<text x="238.8" y="172.8">GND</text>
<text x="20.4" y="177.4">50V</text>
<text x="20.4" y="179.9">C0805</text>
<text x="33.1" y="177.4">50V</text>
<text x="33.1" y="179.9">C0603</text>
<text x="55.4" y="174.8">5</text>
<text x="78" y="174.8">4</text>
<text x="111.8" y="177.4">1%</text>
<text x="122" y="177.4">R0603</text>
<text x="142.3" y="177.4">GND</text>
<text x="157.5" y="177.4">GND</text>
<text x="246.2" y="181.4">东莞野火电子技术有限公司</text>
<text x="246.2" y="184">https://yehuosm.tmall.com</text>
<text x="83.4" y="188.3">R0603</text>
<text x="86.4" y="190.1">1%</text>
<text x="229.4" y="189.8">Title</text>
<text x="246.2" y="191.6">野火_XC7A35T/100T/200T MINI_原理图</text>
<text x="15.3" y="197.7">GND</text>
<text x="28" y="197.7">GND</text>
<text x="38.1" y="197.7">GND</text>
<text x="88.9" y="197.7">GND</text>
<text x="228.9" y="197.2">Size</text>
<text x="236.8" y="197.2">Document Number</text>
<text x="285.6" y="197.2">Rev</text>
<text x="230.9" y="200">A4</text>
<text x="246.2" y="200.2">电源</text>
<text x="286.1" y="200.5">V1.0</text>
<text x="228.7" y="204.8">Date:</text>
<text x="235.8" y="204.8">Wednesday, January 27, 2021</text>
<text x="269.3" y="204.8">Sheet</text>
<text x="276.9" y="204.8">3</text>
<text x="281.7" y="204.8">of</text>
<text x="286.3" y="204.8">9</text>
</g>
<g font-size="2.3" fill="#000080">
<text x="63.5" y="19.9">SW1</text>
<text x="71.2" y="22.4">POWER-SWICH</text>
<text x="268" y="21.4">J1</text>
<text x="25.7" y="29">JACK1</text>
<text x="83.1" y="29">F1</text>
<text x="243.1" y="27.5">D1</text>
<text x="239.8" y="30.6">IN4148</text>
<text x="76.2" y="37.7">SMD1812P200TF16</text>
<text x="236.3" y="40.2">R1</text>
<text x="263.7" y="38.7">XH2.54-2P</text>
<text x="94" y="47.8">100uF/25V</text>
<text x="99.1" y="45.3">C1</text>
<text x="119.4" y="45.3">C2</text>
<text x="119.4" y="47.8">NC</text>
<text x="132.1" y="42.8">C3</text>
<text x="132.1" y="45.3">100nF</text>
<text x="144.8" y="42.8">C4</text>
<text x="144.8" y="45.3">10uF</text>
<text x="236.3" y="42.8">1K</text>
<text x="248.5" y="45.3">Q1</text>
<text x="25.4" y="54.2">POWER JACK_3</text>
<text x="203.3" y="58">R2</text>
<text x="216" y="58">1K</text>
<text x="236.3" y="58">Q2</text>
<text x="239.8" y="55.5">WNM2016-3/TR</text>
<text x="223.6" y="65.6">R3</text>
<text x="233.7" y="60.5">SS8050</text>
<text x="261.7" y="63.1">R4</text>
<text x="261.7" y="65.6">10R</text>
<text x="223.6" y="68.2">10K</text>
<text x="86.4" y="88.5">C5</text>
<text x="99.1" y="88.5">100nF</text>
<text x="116.9" y="85.9">L1</text>
<text x="60.2" y="90">U1</text>
<text x="111.8" y="91">FXL0630-100-M</text>
<text x="109.3" y="101.2">C6</text>
<text x="122" y="101.2">82pF</text>
<text x="134.7" y="96.1">C7</text>
<text x="135.2" y="98.6">22uF</text>
<text x="150.9" y="98.6">100nF</text>
<text x="151.9" y="96.1">C8</text>
<text x="20.4" y="106.3">C9</text>
<text x="33.1" y="106.3">C10</text>
<text x="233.7" y="105">D2</text>
<text x="20.4" y="108.8">10uF</text>
<text x="33.1" y="108.8">100nF</text>
<text x="58.5" y="113.9">TPS54302DDCR</text>
<text x="111.8" y="108.8">R5</text>
<text x="122" y="108.8">100K</text>
<text x="210.9" y="108.8">R6</text>
<text x="223.6" y="108.8">1K</text>
<text x="83.9" y="116.4">R7</text>
<text x="84.1" y="119.2">13.7K</text>
<text x="233.7" y="115.4">RED</text>
<text x="216" y="129.1">H1</text>
<text x="223.6" y="129.1">H2</text>
<text x="231.2" y="129.1">H3</text>
<text x="238.8" y="129.1">H4</text>
<text x="86.4" y="154.5">C11</text>
<text x="99.1" y="154.5">100nF</text>
<text x="116.9" y="152">L2</text>
<text x="216" y="154.5">H5</text>
<text x="223.6" y="154.5">H6</text>
<text x="231.2" y="154.5">H7</text>
<text x="238.8" y="154.5">H8</text>
<text x="60.2" y="156">U2</text>
<text x="111.8" y="157.1">FXL0630-100-M</text>
<text x="109.3" y="167.2">C12</text>
<text x="122" y="167.2">82pF</text>
<text x="134.7" y="162.1">C13</text>
<text x="135.2" y="164.7">22uF</text>
<text x="150.9" y="164.7">100nF</text>
<text x="151.9" y="162.1">C14</text>
<text x="20.4" y="172.3">C15</text>
<text x="33.1" y="172.3">C16</text>
<text x="20.4" y="174.8">10uF</text>
<text x="33.1" y="174.8">100nF</text>
<text x="111.8" y="174.8">R8</text>
<text x="122" y="174.8">100K</text>
<text x="60.5" y="180.9">TPS54302DDCR</text>
<text x="83.9" y="182.5">R9</text>
<text x="84.1" y="185.3">22K</text>
</g>
<g font-size="2.3" fill="#004080">
<text x="270.6" y="26.5">1</text>
<text x="45.5" y="34.1">P</text>
<text x="270.6" y="34.1">2</text>
<text x="44" y="41.7">G2</text>
<text x="44" y="44.3">G3</text>
<text x="59.7" y="95.1">VIN</text>
<text x="68.5" y="95.1">BOOT</text>
<text x="59.7" y="102.7">GND</text>
<text x="71.2" y="102.7">SW</text>
<text x="59.7" y="110.3">EN</text>
<text x="72.1" y="110.3">FB</text>
<text x="59.7" y="161.1">VIN</text>
<text x="68.5" y="161.1">BOOT</text>
<text x="59.7" y="168.7">GND</text>
<text x="71.2" y="168.7">SW</text>
<text x="59.7" y="176.4">EN</text>
<text x="72.1" y="176.4">FB</text>
</g>
<g font-size="2.3" fill="#f00">
<text x="181.9" y="59.3">[4]</text>
<text x="186.5" y="59.3">FAN_PWM</text>
</g>
</svg>
